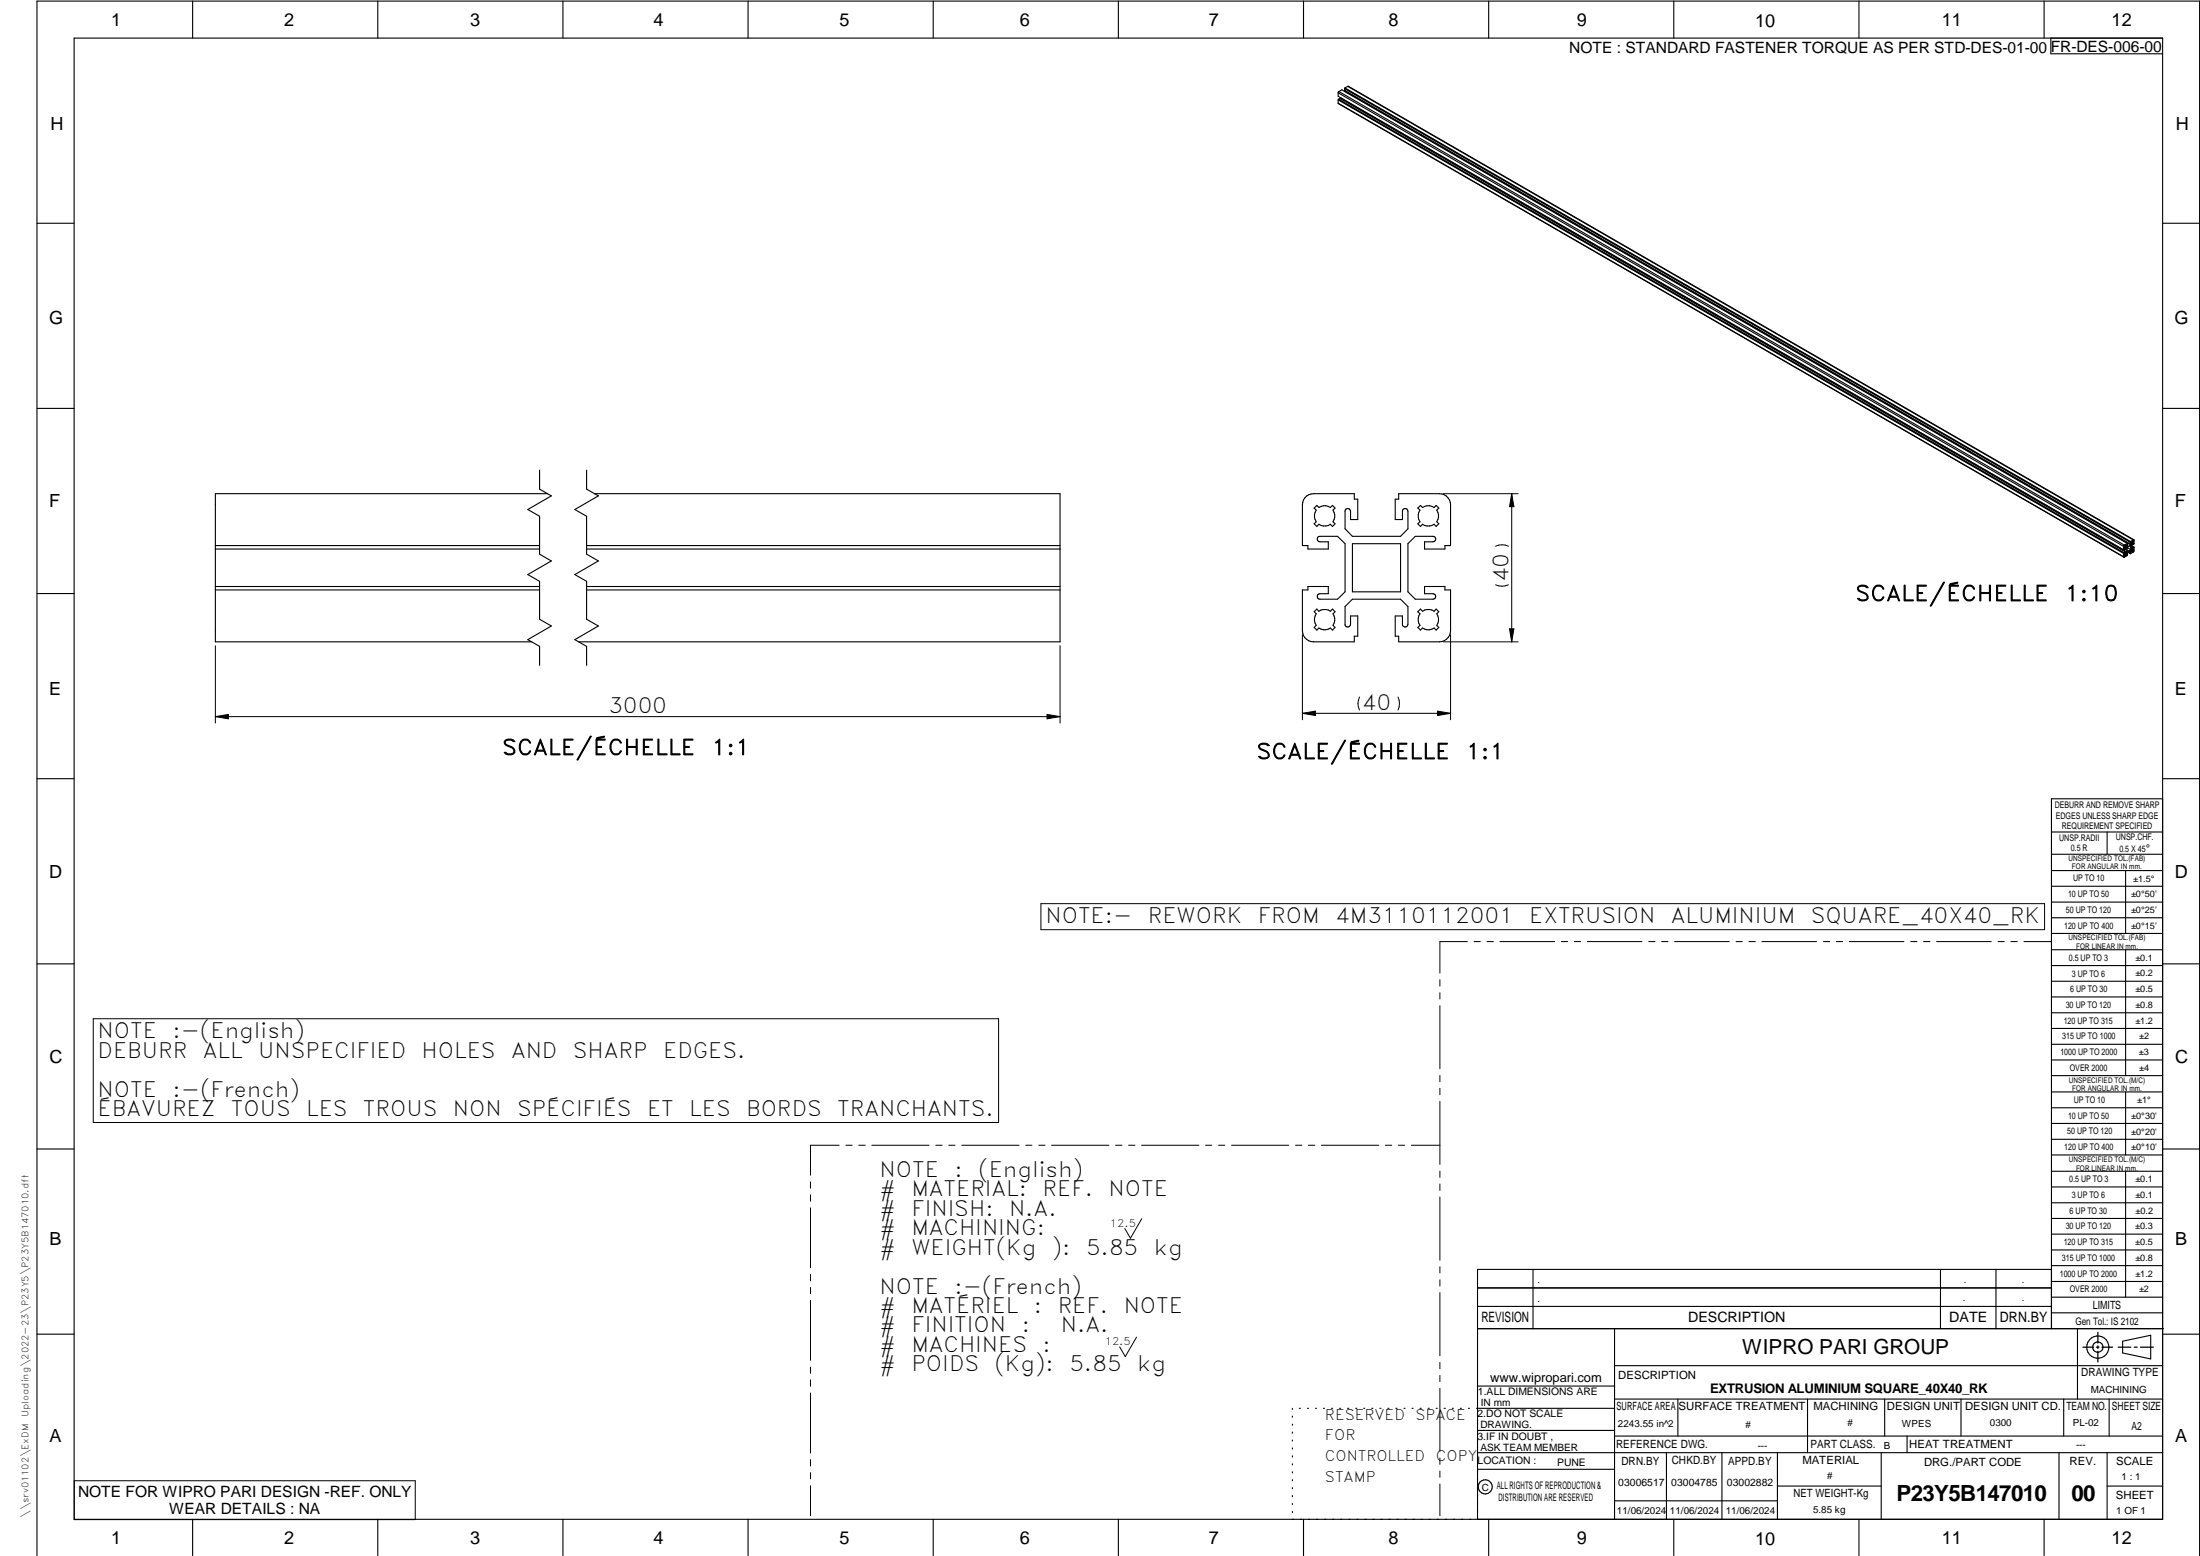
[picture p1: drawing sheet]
<svg xmlns="http://www.w3.org/2000/svg" width="594mm" height="420mm" viewBox="0 0 594 420" stroke-linecap="round" stroke-linejoin="round" font-family="sans-serif">
<g fill="none" stroke="#000" stroke-width=".3">
<path d="M20 10.3h564v400h-564zM52 .3v10M102 .3v10M152 .3v10M202 .3v10M252 .3v10M302 .3v10M352 .3v10M402 .3v10M452 .3v10M502 .3v10M552 .3v10"/>
<path d="M553.8 10.3v4.2h30.2M361.4 25.1l212 122.4M361.4 27.9l212 122.4M361.4 27l212 122.4M361.4 25.1v.9l212 122.5M361.4 27v.9M361.4 27.9l212.1 122.6M361.4 26.9l212.2 122.5M361.4 26.8l212.2 122.5M361.4 26.8l.4-.2 212.1 122.5M361.4 26.9v.1M361.4 26.8v.1"/>
<path d="M361.6 24.7l212.1 122.5M361.6 24.7l-.2 .4M361.6 24.7l.7-.4 212.2 122.4M362.2 26.5l212.1 122.5M362.2 26.5l-.2 .2M362.2 26.5h.1M363.1 23.9l212.1 122.5M363.1 23.9v.5l212.1 122.5M363.2 23.9l212.1 122.4M363.2 23.7l212.1 122.5M363.2 23.7v.2M363.2 23.9h-.1"/>
<path d="M363.2 24.7l212.1 122.5M363.2 24.7h-.1M363.3 24.5l-.1 .2M363.9 23.3l212.2 122.5M363.9 23.3l212.3 122.5M363.9 23.3l-.7 .4M10 60.3h10M584 60.3h10M10 110.3h10M584 110.3h10M145.7 127v5.1l3.2 1.8-6.4 3.7 3.2 1.8v10.2l3.2 1.9-6.4 3.7 3.2 1.8v10.2l3.2 1.8-6.4 3.7 3.2 1.8v5.2M147.8 133.3h-89.6v40h85.3"/>
<path d="M158.4 127v5.1l3.2 1.8-6.4 3.7 3.2 1.8v10.2l3.2 1.9-6.4 3.7 3.2 1.8v10.2l3.2 1.8-6.4 3.7 3.2 1.8v5.2M160.5 133.3h125.8v15M352.3 134.5a3 3 0 0 1 2.4-1.2h11v1.5h.9v5.5h-1.9v-2.3a.74 .74 0 0 0-.7-.7 .74 .74 0 0 0-.8 .7v4.8l2 2h13l2-2v-4.8a.74 .74 0 0 0-.8-.7 .74 .74 0 0 0-.7 .7v2.3h-1.9v-5.5h.9v-1.5h11a2.98 2.98 0 0 1 3 3v11h-1.5v1h-5.5v-2h2.3a.74 .74 0 0 0 .7-.7 .74 .74 0 0 0-.7-.8h-4.8l-2 2v13l2 2h4.8a.74 .74 0 0 0 .7-.7 .74 .74 0 0 0-.7-.8h-2.3v-1.9h5.5v.9h1.5v11a3.1 3.1 0 0 1-3 3h-11v-1.5h-.9v-5.5h1.9v2.3a.74 .74 0 0 0 .7 .7 .74 .74 0 0 0 .8-.7v-4.8l-2-2h-13l-2 2v4.8a.74 .74 0 0 0 .8 .7 .74 .74 0 0 0 .7-.7v-2.3h1.9v5.5h-.9v1.5h-11a3.1 3.1 0 0 1-3-3v-11h1.5v-.9h5.5v1.9h-2.3a.74 .74 0 0 0-.7 .8 .74 .74 0 0 0 .7 .7h4.8l2-2v-13l-2-2h-4.8a.74 .74 0 0 0-.7 .8 .74 .74 0 0 0 .7 .7h2.3v2h-5.5v-1h-1.5v-11l.3-1.3zM355.6 136.5l.5 .5a2.71 2.71 0 0 1 3.1 0l.6-.5 .7 .7-.5 .6a2.76 2.76 0 0 1 0 3.1l.5 .5-.7 .8-.6-.6a2.71 2.71 0 0 1-3.1 0l-.5 .6-.7-.8 .5-.5a2.76 2.76 0 0 1 0-3.1l-.5-.6zM382.9 137.2l.7-.7 .5 .5a2.76 2.76 0 0 1 3.2 0l.5-.5 .7 .7-.5 .6a2.76 2.76 0 0 1 0 3.1l.5 .5-.7 .8-.5-.6a2.76 2.76 0 0 1-3.2 0l-.5 .6-.7-.8 .5-.5a2.76 2.76 0 0 1 0-3.1zM58.2 148.3h87.5M58.2 147.3h87.5M58.2 159.3h87.5M58.2 158.4h87.5M158.4 148.3h127.9M158.4 147.3h127.9M158.4 159.3h127.9"/>
<path d="M158.4 158.4h127.9M286.3 148.3v25h-130.1M365.2 146.8h13v13h-13zM573.4 148.5h.2M573.4 147.5v1M573.4 149.4v.9M573.4 150.3l.1 .2M573.5 148.4l.1 .1M573.6 149.3v.1M573.6 149.4h-.2M573.7 147.2l-.3 .3M573.7 147.8h.1"/>
<path d="M573.7 147.5h.1M573.7 150.1h.1M573.7 149.8h.1M573.7 148.1l.6-.2v1.1M573.7 147.7v.1M573.7 147.4v.1M573.7 149.7v.1M573.8 147.8h.1M573.8 149.4h.1M573.8 148.2h.1M573.8 147.4h.1M573.8 149.7h.1"/>
<path d="M573.8 150.1h.1M573.8 147.8l-.1 .1M573.9 148v.1M573.9 149.1l.2 .1M573.9 148.1l-.3 .4M573.9 149.1l-.2 .3M573.9 149.1l-.3 .2M573.9 148.1l-.1 .1M574 147.7l-.3-.2v.2M574 147.7h.1M574 149.9h.1M574 147.3l-.2 .1"/>
<path d="M574 149.9l-.3-.1v.4M574 149.6l-.2 .1M574 147.7l-.2 .1M574 149.9l-.2 .2M574 149.6h.1M574 147.3h.1M574 147.3v.3l-.2-.2M574 149.6v.3l-.2-.2M574 147.2h.1M574 149.5h.1M574.1 147.2h.1M574.1 147.6h.1"/>
<path d="M574.1 149.5h.1M574.1 149.9h.1M574.1 147.2l-.1 .1M574.1 147.6l-.1 .1M574.1 149.5l-.1 .1M574.1 149.9l-.1 .1M574.1 149.2l-.3 .2M574.3 149.3l.2 .1M574.3 147.3h.1M574.3 149.6h.1M574.3 149.4l.1 .1M574.3 149l-.2 .2"/>
<path d="M574.3 149.7h.1M574.3 147.1h.1M574.3 147.1l.1 .6 .9-.5M574.4 147.2h.1M574.4 147.2v.1M574.4 149.5v.1M574.4 149.6l-.1 .1M574.4 147.9l.9 .5M574.4 147.9v1l.9-.5M574.4 147.9l.9-.6v1.1M574.5 149.9l-1 .6M574.5 146.7v.2"/>
<path d="M574.5 146.7l-.8 .5M574.5 146.8h.1M574.5 146.8l-.1 .5M574.5 149.4v.4M574.5 149.4l-.1 .1M574.9 148.8l.3 .2M575 148.7l.3 .2M575.2 149.4l-.7-.4 .8 .5M575.2 146.4v.5M575.2 149v.4M575.2 149.4l.1 .1M575.3 146.8l.2 .1"/>
<path d="M575.3 146.2v.1M575.3 146.3l-.1 .1M575.3 149h.2M575.3 148.9l.2 .1M575.3 148.9l-.1 .1M575.4 146.5l-.2 .4M575.4 146.5h.1M575.5 148l.3 .2M575.5 147.8l.3 .2M575.5 147.3l.8 .5M575.5 147.4l.7 .4M575.5 149l-.2-.5-.9 .6-.1 .6"/>
<path d="M575.5 146.9l-.2 .3M575.5 146.5v.4M575.6 147.1l.2 .1M575.6 146.3h.1M575.7 146.6h.1M575.7 146.9l.1 .1M575.7 148.6l.3 .2-.2 .1M575.7 148.9h.1M575.7 148.6h.1M575.7 148.6v.3M575.7 148.5h.1M575.7 146.3h-.1"/>
<path d="M575.7 148.5l-.1 .1M575.8 146.3h.1M575.8 147v.2M575.8 148v.2M575.9 146.9h.1M575.9 148.1v.1M575.9 148.1h.1M575.9 146.8h.1M575.9 146.9l-.1 .1M575.9 148.1l-.1 .1M575.9 146.8l-.4 .4v1.1l.4-.1M576 146.5l-.3-.2v.3"/>
<path d="M576 146.5h.1M576 148.4h.1M576 148.1l-.1 .1M576 146.8l-.1 .1M576 146.1l-.2 .2M576 146.5l-.2 .1M576 148.4l-.2 .1 .2 .2M576 146.2h.1M576 146.2v.2l-.2-.1M576 146.1h.1M576 148.8h.1M576 148.7h.1"/>
<path d="M576 148.5h.1M576 148.5v.2M576.1 146.5h.1M576.1 145.8l-.8 .4M576.1 148.4l-.1 .1M576.1 148.8h-.1M576.1 146.1l-.1 .1M576.1 146.5l-.1 .1M576.2 147.8h.1M576.2 147.8l-.4 .2M576.2 145.8l.1 1-.5 .4M576.2 145.8h-.1"/>
<path d="M576.3 147.8l-.1 1.1-.9 .6M10 160.3h10M355.6 164.5l.5 .6a2.71 2.71 0 0 1 3.1 0l.6-.6 .7 .7-.5 .5a2.76 2.76 0 0 1 0 3.2l.5 .5-.7 .7-.6-.5a2.71 2.71 0 0 1-3.1 0l-.5 .5-.7-.7 .5-.5a2.76 2.76 0 0 1 0-3.2l-.5-.5zM382.9 165.2l.7-.7 .5 .6a2.76 2.76 0 0 1 3.2 0l.5-.6 .7 .7-.5 .5a2.76 2.76 0 0 1 0 3.2l.5 .5-.7 .7-.5-.5a2.76 2.76 0 0 1-3.2 0l-.5 .5-.7-.7 .5-.5a2.76 2.76 0 0 1 0-3.2zM584 160.3h10M10 210.3h10M584 215.7h-30v143.1M584 210.3h10M554 224.7h30M554 230.7h30M554 235.1h30M554 239.3h30"/>
<path d="M569 224.7v6M574 235.1v17M554 243.6h30M554 247.8h30M554 252.1h30M554 256.5h30M574 256.5v33.9M10 260.3h10M554 260.7h30M554 265h30M554 269.2h30M554 273.5h30"/>
<path d="M554 277.7h30M584 260.3h10M554 282h30M554 286.2h30M554 290.4h30M554 294.9h30M554 299.1h30M574 294.9v17M10 310.3h10M554 303.4h30M554 307.6h30M554 311.9h30"/>
<path d="M554 316.3h30M574 316.3v34M584 310.3h10M554 320.5h30M554 324.8h30M554 329h30M554 333.2h30M554 337.5h30M399 358.8h185.2M399 352.8h155M399 347.8h155M414 342.8v16"/>
<path d="M436 358.8v51.5M524 342.8v16M539 342.8v16M554 341.8h30M554 346h30M554 350.3h30M554 354.5h30M554 342.8h-155v67.5M561 358.8v19M10 360.3h10M399 374.3h37M436 377.8h148"/>
<path d="M453.1 377.8v10M488.1 377.8v14.5M508.9 377.8v10M529.5 377.8v10M557.3 377.8v10M569.5 377.8v10M573.2 362.2l7.6-1.6v6.3l-7.6-1.6zM584 368.8h-148M584 360.3h10M349 380.3v.3M349 382.4v.3M349 384.6v.3"/>
<path d="M349 386.7v.3M349 388.8v.3M349 391v.3M349 393.1v.3M349 395.3v.3M349 397.4v.3M349 399.5v.3M350.9 380.3h.2M353.1 380.3h.2M355.2 380.3h.3M357.4 380.3h.3M359.6 380.3h.3"/>
<path d="M361.7 380.3h.3M363.9 380.3h.3M366.1 380.3h.3M368.3 380.3h.2M370.4 380.3h.3M372.6 380.3h.3M374.8 380.3h.3M376.9 380.3h.4M379.1 380.3h.3M381.3 380.3h.3M383.4 380.3h.4M385.6 380.3h.3"/>
<path d="M387.8 380.3h.3M390 380.3h.3M392.2 380.3h.3M394.3 380.3h.3M396.5 380.3h.3M398.7 380.3h37.3M399 396.7h37M399 392.3h185M399 386.2h37M436 387.8h148M450 392.3v18M465 392.3v18"/>
<path d="M480 392.3v18M508 392.3v18M515 387.8v4.5M556 392.3v18M569 392.3v18M52 410.3v9.7M102 410.3v9.7M152 410.3v9.7M202 410.3v9.7M252 410.3v9.7M302 410.3v9.7M349 401.7v.3"/>
<path d="M349 403.8v.4M349 406v.3M349 408.1v.3M352 410.3v9.7M402 410.3v9.7M436 405.3h44M452 410.3v9.7M480 401.3h28M502 410.3v9.7M552 410.3v9.7M569 401.3h15M10 420v-419.7h584v419.7"/>
<circle cx="566.5" cy="363.7" r="1.39"/>
<circle cx="566.5" cy="363.8" r="3"/>
<circle cx="401.1" cy="401.5" r="1.9"/>
</g>
<g fill="none" stroke="#000" stroke-width=".27">
<path d="M389.8 133.3h20.1M408.2 133.3l.6 3.5h-1.2zM408.2 133.3v40M403.9 147.5a4.1 4.1 0 0 1 3.4 0M403.9 157.9a4.1 4.1 0 0 0 3.4 0M58.2 174.4v20.8M286.3 174.3v20.9M351.7 171.4v23M389.8 173.3h20.1M391.7 171.4v23M407.6 169.8h1.2l-.6 3.5zM58.2 193.5h228.1"/>
<path d="M58.2 193.5l3.5-.6v1.2zM282.7 192.9l3.6 .6-3.6 .6zM351.7 192.6h40M351.7 192.6l3.5-.6v1.2zM367.1 188.2a3.9 3.9 0 0 0 0 3.5M377.5 188.2a4.2 4.2 0 0 1 0 3.5M388.2 192l3.5 .6-3.5 .6zM281.1 244h271v7h-271zM396.2 254.3h-7.4v8.5M398.1 254.3h1.6M401.5 254.3h1.8M405 254.3h14.8"/>
<path d="M421.6 254.3h1.7M425.1 254.3h1.7M428.6 254.3h14.8M445.2 254.3h1.7M448.7 254.3h1.7M452.2 254.3h14.8M468.8 254.3h1.7M472.3 254.3h1.7M475.8 254.3h14.8M492.4 254.3h1.7M495.8 254.3h1.8M499.4 254.3h14.7"/>
<path d="M516 254.3h1.6M519.4 254.3h1.8M522.9 254.3h14.8M539.5 254.3h1.7M543 254.3h1.7M546.5 254.3h7.4M25.2 275.1h244.5v28h-244.5zM388.8 264.5v1.8M388.8 268.1v1.6M388.8 271.6v17M388.8 290.4v1.7M388.8 293.9v1.7"/>
<path d="M388.8 297.4v17M218.9 319.2v1.6M226.6 309.2h-7.7v8.1M228.4 309.2h1.7M231.9 309.2h1.7M235.4 309.2h15.5M252.7 309.2h1.7M256.2 309.2h1.7M259.7 309.2h15.5M277 309.2h1.7M280.5 309.2h1.7M284 309.2h15.5"/>
<path d="M301.2 309.2h1.8M304.8 309.2h1.7M308.3 309.2h15.5M325.5 309.2h1.7M329.1 309.2h1.6M332.6 309.2h15.4M349.8 309.2h1.7M353.3 309.2h1.7M356.8 309.2h15.5M374.1 309.2h1.7M377.6 309.2h1.7M381.1 309.2h7.7"/>
<path d="M388.8 316.2v1.7M388.8 319.7v1.7M218.9 322.6v1.8M218.9 326.1v16.2M308.3 329.1l-3 5.2-1.6-2.6M388.8 323.2v17.1M218.9 344.1v1.8M218.9 347.6v1.7M218.9 351.2v16.1M388.8 342.1v1.6M388.8 345.6v1.7M388.8 349v17.1"/>
<path d="M218.9 369.1v1.7M218.9 372.6v1.8M218.9 376.1v16.2M306.9 361.1l-3 5.2-1.6-2.6M388.8 367.9v1.7M388.8 371.4v1.7M388.8 374.9v17M20.1 399.8h92v10.5h-92zM218.9 394.1v1.8M218.9 397.6v1.7M388.8 393.7v1.7M388.8 397.2v1.7"/>
<path d="M218.9 401.2v8.1M388.8 400.7v8.6"/>
</g>
<path d="M566.5 359.7v3M562.5 363.8h2.9M566.1 363.8h.7M566.5 363.4v.7M566.5 364.9v2.8M567.6 363.8h2.9M572 363.8h3.4M576.3 363.8h.8M578 363.8h3.5" fill="none" stroke="#000" stroke-width=".34"/>
<path d="M408.2 133.3l.6 3.5h-1.2zM407.6 169.8h1.2l-.6 3.5zM58.2 193.5l3.5-.6v1.2zM282.7 192.9l3.6 .6-3.6 .6zM351.7 192.6l3.5-.6v1.2zM388.2 192l3.5 .6-3.5 .6z" fill="#000"/>
<g font-size="6">
<text x="512.1" y="405.2">P23Y5B147010</text>
<text x="559.4" y="405.2">00</text>
</g>
<g font-size="5.7">
<text x="407.3" y="157.3" transform="rotate(-90 407.3 157.3)">40</text>
<text x="501" y="162.3">SCALE/ÉCHELLE</text>
<text x="557.5" y="162.3">1:10</text>
<text x="367.7" y="191.7">40</text>
<text x="164.3" y="192.6">3000</text>
<text x="135.6" y="203.8">SCALE/ÉCHELLE</text>
<text x="192.1" y="203.8">1:1</text>
<text x="339.3" y="204.9">SCALE/ÉCHELLE</text>
<text x="395.8" y="204.9">1:1</text>
<text x="282.3" y="249.3">NOTE:-</text>
<text x="309.9" y="249.3">REWORK</text>
<text x="339.7" y="249.3">FROM</text>
<text x="360.5" y="249.3">4M3110112001</text>
<text x="413" y="249.3">EXTRUSION</text>
<text x="451.2" y="249.3">ALUMINIUM</text>
<text x="489" y="249.3">SQUARE_40X40_RK</text>
<text x="26.4" y="280.3">NOTE</text>
<text x="46.6" y="280.3">:-(English)</text>
<text x="26.4" y="285.6">DEBURR</text>
<text x="54.8" y="285.6">ALL</text>
<text x="69.7" y="285.6">UNSPECIFIED</text>
<text x="113.8" y="285.6">HOLES</text>
<text x="138" y="285.6">AND</text>
<text x="154.7" y="285.6">SHARP</text>
<text x="179.1" y="285.6">EDGES.</text>
<text x="26.4" y="296.1">NOTE</text>
<text x="46.6" y="296.1">:-(French)</text>
<text x="26.4" y="301.4">ÉBAVUREZ</text>
<text x="62.4" y="301.4">TOUS</text>
<text x="82.7" y="301.4">LES</text>
<text x="98" y="301.4">TROUS</text>
<text x="122.3" y="301.4">NON</text>
<text x="139.6" y="301.4">SPÉCIFIÉS</text>
<text x="174.7" y="301.4">ET</text>
<text x="186.1" y="301.4">LES</text>
<text x="201.5" y="301.4">BORDS</text>
<text x="226.1" y="301.4">TRANCHANTS.</text>
<text x="237.5" y="317.8">NOTE</text>
<text x="257.7" y="317.8">:</text>
<text x="264.1" y="317.8">(English)</text>
<text x="237.5" y="323">#</text>
<text x="246.1" y="323">MATERIAL:</text>
<text x="281.5" y="323">REF.</text>
<text x="299.4" y="323">NOTE</text>
<text x="237.5" y="328.3">#</text>
<text x="246.1" y="328.3">FINISH:</text>
<text x="272.5" y="328.3">N.A.</text>
<text x="237.5" y="333.5">#</text>
<text x="246.1" y="333.5">MACHINING:</text>
<text x="237.5" y="338.8">#</text>
<text x="246.1" y="338.8">WEIGHT(Kg</text>
<text x="284" y="338.8">):</text>
<text x="293.3" y="338.8">5.85</text>
<text x="311.6" y="338.8">kg</text>
<text x="237.5" y="349.3">NOTE</text>
<text x="257.7" y="349.3">:-(French)</text>
<text x="237.5" y="354.5">#</text>
<text x="237.5" y="359.8">#</text>
<text x="246.1" y="354.5">MATÉRIEL</text>
<text x="246.1" y="359.8">FINITION</text>
<text x="275.9" y="359.8">:</text>
<text x="279.2" y="354.5">:</text>
<text x="285.6" y="354.5">REF.</text>
<text x="286.5" y="359.8">N.A.</text>
<text x="303.4" y="354.5">NOTE</text>
<text x="237.5" y="365">#</text>
<text x="246.1" y="365">MACHINES</text>
<text x="281.5" y="365">:</text>
<text x="237.5" y="370.3">#</text>
<text x="246.1" y="370.3">POIDS</text>
<text x="268.5" y="370.3">(Kg):</text>
<text x="288.8" y="370.3">5.85</text>
<text x="307.1" y="370.3">kg</text>
</g>
<text font-size="5.6" x="470.5" y="365.5">WIPRO PARI GROUP</text>
<g font-size="4.9">
<text x="30" y="6.9">1</text>
<text x="76.7" y="6.9">2</text>
<text x="127" y="6.9">3</text>
<text x="176.5" y="6.9">4</text>
<text x="226.7" y="6.9">5</text>
<text x="275.4" y="6.9">6</text>
<text x="326.4" y="6.9">7</text>
<text x="375" y="6.9">8</text>
<text x="425.8" y="6.9">9</text>
<text x="473.9" y="7.3">10</text>
<text x="524.3" y="6.9">11</text>
<text x="570.2" y="6.9">12</text>
<text x="13.6" y="35.1">H</text>
<text x="587.6" y="35.1">H</text>
<text x="13.2" y="87.5">G</text>
<text x="587.2" y="87.5">G</text>
<text x="13.2" y="137">F</text>
<text x="587.2" y="137">F</text>
<text x="13.2" y="187.6">E</text>
<text x="587.2" y="187.6">E</text>
<text x="13.2" y="237">D</text>
<text x="587.2" y="237">D</text>
<text x="13.4" y="287.1">C</text>
<text x="587.4" y="287.1">C</text>
<text x="13.4" y="336.2">B</text>
<text x="587.4" y="336.2">B</text>
<text x="13.4" y="389.3">A</text>
<text x="587.4" y="389.3">A</text>
<text x="30" y="416.9">1</text>
<text x="76.7" y="416.9">2</text>
<text x="127" y="416.9">3</text>
<text x="176.5" y="416.9">4</text>
<text x="226.7" y="416.9">5</text>
<text x="275.4" y="416.9">6</text>
<text x="326.4" y="416.9">7</text>
<text x="375" y="416.9">8</text>
<text x="425.8" y="416.9">9</text>
<text x="473.9" y="417.3">10</text>
<text x="524.3" y="416.9">11</text>
<text x="570.2" y="416.9">12</text>
</g>
<g font-size="4.2">
<text x="423.7" y="14.3">NOTE : STANDARD FASTENER TORQUE AS PER STD-DES-01-00</text>
<text x="553.8" y="14">FR-DES-006-00</text>
<text x="21.1" y="404.3">NOTE FOR WIPRO PARI DESIGN -REF. ONLY</text>
<text x="45.7" y="408.8">WEAR DETAILS : NA</text>
</g>
<g font-size="3.9">
<text x="400" y="357.1">REVISION</text>
<text x="455.9" y="357.1">DESCRIPTION</text>
<text x="526.4" y="357.1">DATE</text>
<text x="540" y="357.1">DRN.BY</text>
<text x="357.8" y="383.3">RESERVED</text>
<text x="382.3" y="383.3">SPACE</text>
<text x="357.8" y="388.9">FOR</text>
<text x="357.8" y="394.5">CONTROLLED</text>
<text x="387.8" y="394.5">COPY</text>
<text x="357.8" y="400">STAMP</text>
</g>
<text font-size="3.6" x="461.8" y="376.1">EXTRUSION ALUMINIUM SQUARE_40X40_RK</text>
<text font-size="3.5" x="402.4" y="373.3">www.wipropari.com</text>
<g font-size="3.1">
<text x="565.1" y="353.5">LIMITS</text>
<text x="562" y="371.7">DRAWING TYPE</text>
<text x="437" y="372.3">DESCRIPTION</text>
<text x="436.5" y="380.8">SURFACE AREA</text>
<text x="453.3" y="380.8">SURFACE TREATMENT</text>
<text x="489.7" y="380.8">MACHINING</text>
<text x="509.5" y="380.8">DESIGN UNIT</text>
<text x="530.6" y="380.8">DESIGN UNIT CD.</text>
<text x="558" y="380.6">TEAM NO.</text>
<text x="570.3" y="380.7">SHEET SIZE</text>
<text x="575.6" y="386.1">A2</text>
<text x="436.4" y="391.1">REFERENCE DWG.</text>
<text x="437.8" y="395.5">DRN.BY</text>
<text x="451.4" y="395.4">CHKD.BY</text>
<text x="466.6" y="395.5">APPD.BY</text>
<text x="486.7" y="395.4">MATERIAL</text>
<text x="488.9" y="390.9">PART CLASS.</text>
<text x="515.6" y="390.9">HEAT TREATMENT</text>
<text x="519.6" y="395.9">DRG./PART CODE</text>
<text x="558.9" y="395.5">REV.</text>
<text x="571.4" y="395.6">SCALE</text>
<text x="484.3" y="404.2">NET WEIGHT-Kg</text>
<text x="571.4" y="404.7">SHEET</text>
</g>
<text font-size="3" x="579.5" y="230.1">°</text>
<g font-size="2.8">
<text x="299.7" y="331.3">12.5</text>
<text x="560.4" y="357.7">Gen Tol.: IS 2102</text>
<text x="298.3" y="363.2">12.5</text>
<text x="399.1" y="376.6">1.ALL DIMENSIONS ARE</text>
<text x="399" y="382.7">2.DO NOT SCALE</text>
<text x="399" y="388.7">3.IF IN DOUBT ,</text>
<text x="399" y="395.4">LOCATION :</text>
<text x="420.5" y="396">PUNE</text>
<text x="404.2" y="402">ALL RIGHTS OF REPRODUCTION &amp;</text>
<text x="437" y="401.2">03006517</text>
<text x="451.3" y="401.2">03004785</text>
<text x="466.3" y="401.2">03002882</text>
<text x="404.7" y="405.4">DISTRIBUTION ARE RESERVED</text>
</g>
<g font-size="2.7">
<text x="564.6" y="376.2">MACHINING</text>
<text x="399.9" y="379.7">IN mm</text>
<text x="399.7" y="385.7">DRAWING.</text>
<text x="436.9" y="385.4">2243.55 in^2</text>
<text x="471.4" y="385.5">#</text>
<text x="498.9" y="385">#</text>
<text x="513.6" y="385.3">WPES</text>
<text x="537.3" y="385.1">0300</text>
<text x="559.7" y="385.1">PL-02</text>
<text x="399.7" y="391.8">ASK TEAM MEMBER</text>
<text x="474.6" y="391.2">---</text>
<text x="508.7" y="391.2">B</text>
<text x="560.6" y="391.1">---</text>
<text x="493.4" y="399.5">#</text>
<text x="572.8" y="399.7">1 : 1</text>
<text x="400.1" y="402.5">C</text>
<text x="436.6" y="408.7">11/06/2024</text>
<text x="450.9" y="408.8">11/06/2024</text>
<text x="466" y="408.9">11/06/2024</text>
<text x="489.6" y="408.5">5.85 kg</text>
<text x="571.4" y="408.7">1 OF 1</text>
</g>
<g font-size="2.5">
<text x="554.9" y="218.3">DEBURR AND REMOVE SHARP</text>
<text x="555.2" y="221">EDGES UNLESS SHARP EDGE</text>
<text x="556.1" y="227.1">UNSP.RADII</text>
<text x="556.8" y="223.8">REQUIREMENT SPECIFIED</text>
<text x="571.4" y="226.9">UNSP.CHF.</text>
<text x="559.2" y="229.9">0.5 R</text>
<text x="572.3" y="230.1">0.5 X 45</text>
<text x="559.8" y="238">UP TO 10</text>
<text x="576.1" y="238.1">±1.5°</text>
<text x="558.5" y="242.2">10 UP TO 50</text>
<text x="575.5" y="242.3">±0°50'</text>
<text x="557.4" y="250.7">120 UP TO 400</text>
<text x="557.9" y="246.5">50 UP TO 120</text>
<text x="575.5" y="250.7">±0°15'</text>
<text x="575.5" y="246.5">±0°25'</text>
<text x="558.7" y="259.4">0.5 UP TO 3</text>
<text x="559.5" y="263.7">3 UP TO 6</text>
<text x="576.6" y="263.6">±0.2</text>
<text x="576.6" y="259.4">±0.1</text>
<text x="559" y="267.9">6 UP TO 30</text>
<text x="576.6" y="267.9">±0.5</text>
<text x="557.8" y="272.2">30 UP TO 120</text>
<text x="576.6" y="272.2">±0.8</text>
<text x="556.9" y="280.7">315 UP TO 1000</text>
<text x="557.3" y="276.4">120 UP TO 315</text>
<text x="576.6" y="276.4">±1.2</text>
<text x="577.7" y="280.7">±2</text>
<text x="556.4" y="284.9">1000 UP TO 2000</text>
<text x="577.6" y="284.9">±3</text>
<text x="558.9" y="289.2">OVER 2000</text>
<text x="577.7" y="289.3">±4</text>
<text x="560" y="297.9">UP TO 10</text>
<text x="577.1" y="297.9">±1°</text>
<text x="558.5" y="302.1">10 UP TO 50</text>
<text x="575.5" y="302.1">±0°30'</text>
<text x="557.4" y="310.6">120 UP TO 400</text>
<text x="558.2" y="306.3">50 UP TO 120</text>
<text x="575.5" y="310.6">±0°10'</text>
<text x="575.5" y="306.4">±0°20'</text>
<text x="558.8" y="319.2">0.5 UP TO 3</text>
<text x="559.4" y="323.4">3 UP TO 6</text>
<text x="576.6" y="319.2">±0.1</text>
<text x="576.6" y="323.5">±0.1</text>
<text x="558.9" y="327.7">6 UP TO 30</text>
<text x="576.7" y="327.7">±0.2</text>
<text x="557.8" y="332">30 UP TO 120</text>
<text x="576.6" y="332">±0.3</text>
<text x="556.8" y="340.5">315 UP TO 1000</text>
<text x="557.3" y="336.3">120 UP TO 315</text>
<text x="576.6" y="336.3">±0.5</text>
<text x="576.6" y="340.5">±0.8</text>
<text x="415.2" y="346.4">.</text>
<text x="530.3" y="346.5">.</text>
<text x="545.9" y="346.4">.</text>
<text x="556.2" y="344.7">1000 UP TO 2000</text>
<text x="576.6" y="344.7">±1.2</text>
<text x="415.2" y="351.5">.</text>
<text x="530" y="351.3">.</text>
<text x="545.9" y="351.4">.</text>
<text x="558.9" y="349">OVER 2000</text>
<text x="577.6" y="349">±2</text>
</g>
<g font-size="2.4">
<text x="7.7" y="382.7" transform="rotate(-90 7.7 382.7)">Uploading\2022-23\P23Y5\P23Y5B147010.dft</text>
<text x="7.7" y="409.8" transform="rotate(-90 7.7 409.8)">\\srv01102\ExDM</text>
</g>
<g font-size="2.1">
<text x="558.5" y="232.4">UNSPECIFIED TOL.(FAB)</text>
<text x="559.5" y="234.7">FOR ANGULAR IN mm.</text>
<text x="558.6" y="253.9">UNSPECIFIED TOL.(FAB)</text>
<text x="560.7" y="256.3">FOR LINEAR IN mm.</text>
<text x="558.7" y="292.3">UNSPECIFIED TOL.(M/C)</text>
<text x="559.6" y="294.7">FOR ANGULAR IN mm.</text>
<text x="558.7" y="313.7">UNSPECIFIED TOL.(M/C)</text>
<text x="560.6" y="316.1">FOR LINEAR IN mm.</text>
</g>
</svg>
